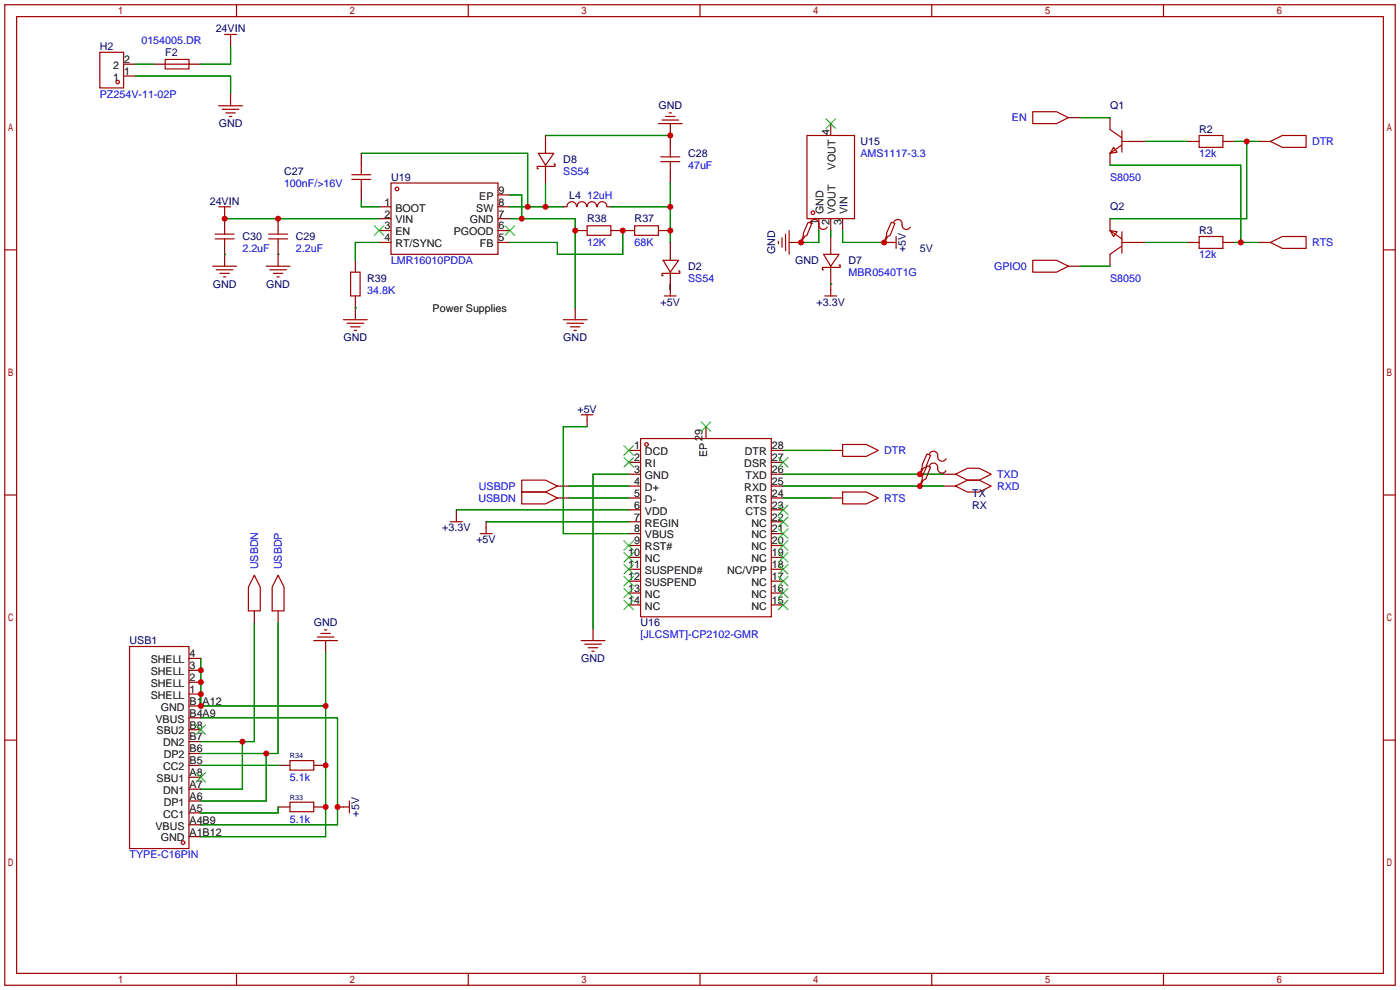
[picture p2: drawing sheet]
<svg xmlns="http://www.w3.org/2000/svg" width="299mm" height="212mm" viewBox="0 0 299 212" stroke-linecap="round" stroke-linejoin="round" font-family="sans-serif">
<g fill="none" stroke="#a10000" stroke-width=".25">
<path d="M1 1h297.2v209.6h-297.2zM3.6 3.6h292.1v204.4h-292.1zM21.3 11.2h5.1v7.6h-5.1zM35.3 12.7h5.1v2h-5.1zM35.3 13.7h5.1M48 7.4h2.5M49.3 7.4v1.2M50.5 1v2.6M100.1 1v2.6M149.6 1v2.6M199.1 1v2.6M248.7 1v2.6"/>
<path d="M46.7 22.6h5.1M47.5 23.4h3.6M48.3 24.1h2M49 24.9h.5M75.2 37.3h4M75.2 38.4h4M77.2 35.3v2M77.2 38.4v2M83.6 39.1h22.8v15.3h-22.8zM115.1 32.8h3.3l-1.8 2.5zM118.4 35.1h.2v.5h-3.8v.5h.3M140.7 26.4h5.1"/>
<path d="M141.2 34.5h4.1M141.2 33.5h4.1M141.5 25.7h3.5M142.2 24.9h2.1M143 24.1h.5M143.3 31.5v2M143.3 34.5v2.1M172.5 29h10.1v17.7h-10.1zM220.7 23.9h5.1l2.5 1.2-2.5 1.3h-5.1zM237.2 27.7l2.6 1.8M238 31.5l.8 1-1.6 .3zM239.8 31l-2.6 1.8"/>
<path d="M239.8 27.9v4.6M256.3 29h5.1v2.5h-5.1zM271.5 30.2l2.6-1.2h5v2.5h-5zM1 53.4h2.6M45.5 56.9h5M46 51.1h4M46 50h4M46.2 57.7h3.6M46.7 44.2h2.6M47 58.4h2M47.8 59.2h.5M48 44.2v1.3"/>
<path d="M48 49.3v.7M48 51.1v.7M56.9 56.9h5.1M57.4 51.1h4.1M57.4 50h4.1M57.7 57.7h3.5M58.4 58.4h2.1M59.2 59.2h.5M59.4 49.3v.7M59.4 51.1v.7M74.9 58.2h2.1v5h-2.1zM121.2 44.2a1.01 1.01 0 0 1 1-1.1 1.01 1.01 0 0 1 1 1.1"/>
<path d="M123.3 44.2a1.01 1.01 0 0 1 1.1-1.1 1.01 1.01 0 0 1 1 1.1M125.5 48.3h5.1v2h-5.1zM125.5 44.2a1.01 1.01 0 0 1 1-1.1 1.01 1.01 0 0 1 1 1.1M127.7 44.2a1.01 1.01 0 0 1 1-1.1 1.01 1.01 0 0 1 1 1.1M135.6 48.3h5.1v2h-5.1zM141.7 55.6h3.3l-1.7 2.6zM145 57.9h.3v.5h-3.8v.5h.2M166.4 51.6v.5M167.1 50.8v2M167.9 50v3.6M168.7 49.3v5.1M172.7 47.5l.8 .3-1 2.5-.5 .2-.8 1.3 .5-1.5v-.5z"/>
<path d="M173.2 47.5a.93 .93 0 0 1 1.2-.6 .93 .93 0 0 1 .6 1.1 .94 .94 0 0 0 .7 1 .94 .94 0 0 0 1.1-.5M176 54.4h3.3l-1.8 2.5zM179.3 56.6h.3v.6h-3.8v.5h.2M190.2 51.8h1.3M190.5 47.5l.8 .3-1.1 2.5-.5 .2-.7 1.3 .5-1.5v-.5zM191 47.5a.93 .93 0 0 1 1.1-.6 .93 .93 0 0 1 .7 1.1 .94 .94 0 0 0 .7 1 .94 .94 0 0 0 1.1-.5M191.5 50.5v2.6M220.7 55.6h5.1l2.5 1.3-2.5 1.3h-5.1zM237.2 49.3l1.6 .2-.8 1zM237.2 49.3l2.6 1.8M239.8 49.5v4.6M239.8 52.6l-2.6 1.8"/>
<path d="M256.3 50.5h5.1v2.6h-5.1zM271.5 51.8l2.6-1.3h5v2.6h-5zM295.7 53.4h2.5M73.4 68.3h5.1M74.2 69.1h3.5M74.9 69.8h2.1M75.7 70.6h.5M120.4 68.3h5.1M121.2 69.1h3.5M121.9 69.8h2.1M122.7 70.6h.5M142 63.2h2.5"/>
<path d="M143.3 62v1.2M176.3 63.2h2.5M177.5 62v1.2M124.2 88.6h2.5M125.5 88.6v1.3M136.9 93.7h27.9v38.1h-27.9zM180.1 95h5.1l2.5 1.3-2.5 1.2h-5.1zM198.1 97l.8 .3-1 2.5-.5 .3-.8 1.2 .5-1.5v-.5zM198.1 99.6l.8 .2-1 2.6-.5 .2-.8 1.3 .5-1.5v-.5zM198.6 97a.93 .93 0 0 1 1.2-.5 .93 .93 0 0 1 .6 1 .94 .94 0 0 0 .7 1 .94 .94 0 0 0 1.1-.5M198.6 99.6a.93 .93 0 0 1 1.2-.6 .93 .93 0 0 1 .6 1.1 .94 .94 0 0 0 .7 1 .94 .94 0 0 0 1.1-.5M1 105.8h2.6"/>
<path d="M96.3 111.5h2.5M97.5 110.2v1.3M102.6 114h2.6M103.9 112.8v1.2M111.5 102.6h5.1l2.5 1.3-2.5 1.3h-5.1zM111.5 105.2h5.1l2.5 1.2-2.5 1.3h-5.1zM180.1 105.2h5.1l2.5 1.2-2.5 1.3h-5.1zM204.2 101.3l2.6-1.2h2.5l2.5 1.2-2.5 1.3h-2.5zM204.2 103.9l2.6-1.3h2.5l2.5 1.3-2.5 1.3h-2.5zM295.7 105.8h2.5M27.7 138.2h12.7v43.2h-12.7zM54.4 122.9l1.2 2.6v5.1h-2.5v-5.1z"/>
<path d="M59.4 122.9l1.3 2.6v5.1h-2.5v-5.1zM67.1 136.9h5M67.8 136.1h3.6M68.6 135.4h2M69.3 134.6h.5M124.2 136.9h5.1M125 137.7h3.5M125.7 138.4h2.1M126.5 139.2h.5M1 158.2h2.6M295.7 158.2h2.5M62 171.5h5.1v2h-5.1z"/>
<path d="M62 162.6h5.1v2h-5.1zM73.4 172.5h1.3M74.7 171.2v2.5M50.5 208v2.6M100.1 208v2.6M149.6 208v2.6M199.1 208v2.6M248.7 208v2.6"/>
<circle cx="25.1" cy="17.5" r=".38"/>
<circle cx="84.8" cy="40.4" r=".38"/>
<circle cx="173.7" cy="45.5" r=".38"/>
<circle cx="138.2" cy="95" r=".38"/>
<circle cx="39.1" cy="180.1" r=".38"/>
</g>
<g fill="none" stroke="#870000" stroke-width=".25">
<path d="M26.4 16.3h2.6M26.4 13.7h2.6M32.8 13.7h2.5M40.4 13.7h2.5M49.3 8.6v1.3M49.3 20.1v2.5M77.2 32.8v2.5M116.6 29v3.8M116.6 35.3v3.8M143.3 26.4v5.1M143.3 36.6v2.5M177.5 26.4v2.6"/>
<path d="M228.3 25.1h2.6M237.2 25.1v2.6M237.2 32.8v2.5M239.8 30.2h5.1M253.7 30.2h2.6M261.4 30.2h2.5M269 30.2h2.5M48 45.5v3.8M48 51.8v5.1M59.4 46.7v2.6M59.4 51.8v5.1M75.9 55.6v2.6"/>
<path d="M77.2 40.4v2.5M81 51.8h2.6M81 44.2h2.6M81 46.7h2.6M81 49.3h2.6M106.4 51.8h2.6M106.4 41.7h2.6M106.4 44.2h2.6M106.4 46.7h2.6M106.4 49.3h2.6M120.4 44.2h.8M122.9 49.3h2.6"/>
<path d="M129.8 44.2h.8M130.6 49.3h5M140.7 49.3h2.6M143.3 51.8v3.8M143.3 58.2v3.8M171.2 51.6v.2h-2.5M175 46.7v2.6M177.5 46.7v2.6M177.5 50.5v3.9M177.5 56.9v5.1M180.1 46.7v2.6M189 51.6v.2h1.2"/>
<path d="M228.3 56.9h2.6M237.2 46.7v2.6M237.2 54.4v2.5M239.8 51.8h5.1M253.7 51.8h2.6M261.4 51.8h2.5M269 51.8h2.5M75.9 63.2v5.1M122.9 65.8v2.5M125.5 89.9v1.3M134.4 96.3h2.5M134.4 98.8h2.5"/>
<path d="M150.9 91.2v2.5M164.8 96.3h2.6M164.8 98.8h2.6M177.5 96.3h2.6M97.5 109v1.2M103.9 111.5v1.3M119.1 103.9h2.6M119.1 106.4h2.6M134.4 101.3h2.5M134.4 103.9h2.5M134.4 106.4h2.5M134.4 109h2.5"/>
<path d="M134.4 111.5h2.5M134.4 114h2.5M134.4 116.6h2.5M134.4 119.1h2.5M164.8 101.3h2.6M164.8 103.9h2.6M164.8 106.4h2.6M164.8 109h2.6M164.8 111.5h2.6M164.8 114h2.6M164.8 116.6h2.6M164.8 119.1h2.6"/>
<path d="M177.5 106.4h2.6M196.6 101.1v.2M196.6 103.6v.3M201.7 101.3h2.5M201.7 103.9h2.5M54.4 130.6v2.5M59.4 130.6v2.5M69.6 136.9v2.5M126.7 134.4v2.5M134.4 121.7h2.5M134.4 124.2h2.5M134.4 126.7h2.5"/>
<path d="M134.4 129.3h2.5M164.8 121.7h2.6M164.8 124.2h2.6M164.8 126.7h2.6M164.8 129.3h2.6M40.4 158.5h2.5M40.4 156h2.5M40.4 153.4h2.5M40.4 150.9h2.5M40.4 148.3h2.5M40.4 145.8h2.5M40.4 143.3h2.5"/>
<path d="M40.4 140.7h2.5M40.4 178.8h2.5M40.4 176.3h2.5M40.4 173.7h2.5M40.4 171.2h2.5M40.4 168.7h2.5M40.4 166.1h2.5M40.4 163.6h2.5M40.4 161h2.5M59.4 172.5h2.6M59.4 163.6h2.6M67.1 172.5h2.5"/>
<path d="M67.1 163.6h2.5M72.1 172.5h1.3"/>
</g>
<g fill="none" stroke="#008700" stroke-width=".25">
<path d="M29 16.3h20.3v3.8M29 13.7h3.8M49.3 9.9v3.8h-6.4M77.2 32.8h35.6v11.4M116.6 29h26.7M116.6 39.1v5.1M143.3 39.1v12.7M230.9 25.1h6.3M237.2 35.3h28v16.5M244.9 30.2h8.8M263.9 30.2h5.1M266.4 30.2v16.5h-29.2"/>
<path d="M48 54.4h.1M48 46.7h33M59.4 54.4h.1M77.2 42.9v1.3h3.8M81 51.8h-5.1v3.8M109 46.7h13.9v19.1M109 41.7h2.5v5M109 44.2h11.4M130.6 44.2h12.7M133.1 49.3v5.1h-14v-2.6h-10.1M175 49.3v2.5h-3.8M177.5 49.3v1.2"/>
<path d="M180.1 49.3v2.5h8.9M230.9 56.9h6.3M244.9 51.8h8.8M263.9 51.8h5.1M75.9 65.8h.1M143.3 60.7v1.3M177.5 60.7h.1M125.5 91.2h-5.1v22.8h14M167.4 96.3h10.1M97.5 109h36.9M103.9 111.5h30.5M121.7 106.4h12.7"/>
<path d="M121.7 103.9h12.7M134.4 101.3h-7.7v33.1M167.4 106.4h10.1M167.4 101.3h34.3M167.4 103.9h34.3M54.4 133.1v25.4h-11.5M59.4 133.1v27.9h-16.5M69.6 139.4v39.4h-26.7M42.9 140.7v10.2h26.7M42.9 153.4h29.2v22.9h-29.2M51.8 158.5v10.2h-8.9M42.9 163.6h16.5"/>
<path d="M56.9 161v10.2h-14M59.4 172.5v1.2h-16.5"/>
</g>
<g fill="none" stroke="#3c3" stroke-width=".25">
<path d="M176.5 25.4l2.1 2M178.6 25.4l-2.1 2M80 48.3l2 2M82 48.3l-2 2M107.9 48.3l2.1 2M110 48.3l-2.1 2M133.3 95.2l2.1 2.1M133.3 97.8l2.1 2M135.4 95.2l-2.1 2.1M135.4 97.8l-2.1 2M149.9 90.2l2 2M151.9 90.2l-2 2"/>
<path d="M166.4 97.8l2 2M168.4 97.8l-2 2M133.3 115.6l2.1 2M133.3 118.1l2.1 2M135.4 115.6l-2.1 2M135.4 118.1l-2.1 2M166.4 118.1l2 2M166.4 115.6l2 2M166.4 113l2 2.1M166.4 110.5l2 2M166.4 107.9l2 2.1M168.4 118.1l-2 2"/>
<path d="M168.4 115.6l-2 2M168.4 113l-2 2.1M168.4 110.5l-2 2M168.4 107.9l-2 2.1M133.3 120.6l2.1 2.1M133.3 123.2l2.1 2M133.3 125.7l2.1 2.1M133.3 128.3l2.1 2M135.4 120.6l-2.1 2.1M135.4 123.2l-2.1 2M135.4 125.7l-2.1 2.1M135.4 128.3l-2.1 2"/>
<path d="M166.4 128.3l2 2M166.4 125.7l2 2.1M166.4 123.2l2 2M166.4 120.6l2 2.1M168.4 128.3l-2 2M168.4 125.7l-2 2.1M168.4 123.2l-2 2M168.4 120.6l-2 2.1M41.9 154.9l2 2.1M43.9 154.9l-2 2.1M41.9 165.1l2 2M43.9 165.1l-2 2"/>
</g>
<g fill="#c00">
<circle cx="59.4" cy="46.7" r=".63"/>
<circle cx="48" cy="46.7" r=".63"/>
<circle cx="189" cy="51.8" r=".63"/>
<circle cx="171.2" cy="51.8" r=".63"/>
<circle cx="69.6" cy="150.9" r=".63"/>
<circle cx="42.9" cy="150.9" r=".63"/>
<circle cx="42.9" cy="148.3" r=".63"/>
<circle cx="42.9" cy="145.8" r=".63"/>
<circle cx="42.9" cy="143.3" r=".63"/>
<circle cx="69.6" cy="163.6" r=".63"/>
<circle cx="69.6" cy="172.5" r=".63"/>
<circle cx="51.8" cy="158.5" r=".63"/>
<circle cx="72.1" cy="172.5" r=".63"/>
<circle cx="196.6" cy="101.3" r=".63"/>
<circle cx="196.6" cy="103.9" r=".63"/>
<circle cx="266.4" cy="30.2" r=".63"/>
<circle cx="265.2" cy="51.8" r=".63"/>
<circle cx="56.9" cy="161" r=".63"/>
<circle cx="122.9" cy="49.3" r=".63"/>
<circle cx="111.5" cy="46.7" r=".63"/>
<circle cx="143.3" cy="29" r=".63"/>
<circle cx="133.1" cy="49.3" r=".63"/>
<circle cx="112.8" cy="44.2" r=".63"/>
<circle cx="116.6" cy="44.2" r=".63"/>
<circle cx="143.3" cy="44.2" r=".63"/>
<circle cx="143.3" cy="49.3" r=".63"/>
</g>
<g font-size="2.3" fill="#000080">
<text x="21.3" y="10.7">H2</text>
<text x="35.3" y="12">F2</text>
<text x="46.1" y="6.9">24VIN</text>
<text x="140.7" y="23.4">GND</text>
<text x="237.2" y="23.4">Q1</text>
<text x="46.7" y="27.2">GND</text>
<text x="256.3" y="28.5">R2</text>
<text x="120.4" y="34.8">D8</text>
<text x="147.1" y="33.6">C28</text>
<text x="183.9" y="31">U15</text>
<text x="60.7" y="37.4">C27</text>
<text x="83.6" y="38.6">U19</text>
<text x="44.8" y="43.7">24VIN</text>
<text x="121.7" y="42.4">L4</text>
<text x="125.5" y="47.5">R38</text>
<text x="135.6" y="47.5">R37</text>
<text x="237.2" y="45">Q2</text>
<text x="51.8" y="51.3">C30</text>
<text x="63.2" y="51.3">C29</text>
<text x="193.6" y="53.9" transform="rotate(-90 193.6 53.9)">+5V</text>
<text x="196.6" y="53.9">5V</text>
<text x="256.3" y="50.1">R3</text>
<text x="147.1" y="57.7">D2</text>
<text x="165.6" y="54.4" transform="rotate(-90 165.6 54.4)">GND</text>
<text x="169.9" y="56.4">GND</text>
<text x="181.4" y="56.4">D7</text>
<text x="45.5" y="61.5">GND</text>
<text x="56.9" y="61.5">GND</text>
<text x="78.5" y="60.2">R39</text>
<text x="141.2" y="65.3">+5V</text>
<text x="174.5" y="65.3">+3.3V</text>
<text x="73.4" y="72.9">GND</text>
<text x="120.4" y="72.9">GND</text>
<text x="123.4" y="88.2">+5V</text>
<text x="207.8" y="106.2">TX</text>
<text x="94.5" y="113.6">+3.3V</text>
<text x="207.8" y="108.7">RX</text>
<text x="101.8" y="116.1">+5V</text>
<text x="27.7" y="137.7">USB1</text>
<text x="67.1" y="133.9">GND</text>
<text x="136.9" y="133.9">U16</text>
<text x="124.2" y="141.5">GND</text>
<text x="76.7" y="174.5" transform="rotate(-90 76.7 174.5)">+5V</text>
</g>
<g font-size="2.3" fill="#00f">
<text x="30.2" y="9.4">0154005.DR</text>
<text x="21.3" y="20.9">PZ254V-11-02P</text>
<text x="216.3" y="25.9">EN</text>
<text x="183.9" y="33.6">AMS1117-3.3</text>
<text x="256.3" y="33.6">12k</text>
<text x="280.4" y="31">DTR</text>
<text x="60.7" y="39.9">100nF/&gt;16V</text>
<text x="120.4" y="37.4">SS54</text>
<text x="147.1" y="36.1">47uF</text>
<text x="237.2" y="38.6">S8050</text>
<text x="125.5" y="42.4">12uH</text>
<text x="51.8" y="53.9">2.2uF</text>
<text x="63.2" y="53.9">2.2uF</text>
<text x="125.5" y="52.6">12K</text>
<text x="135.6" y="52.6">68K</text>
<text x="280.4" y="52.6">RTS</text>
<text x="83.6" y="56.4">LMR16010PDDA</text>
<text x="181.4" y="59">MBR0540T1G</text>
<text x="212.5" y="57.7">GPIO0</text>
<text x="256.3" y="55.1">12k</text>
<text x="78.5" y="62.8">34.8K</text>
<text x="147.1" y="60.2">SS54</text>
<text x="237.2" y="60.2">S8050</text>
<text x="189" y="97.1">DTR</text>
<text x="102.2" y="107.2">USBDN</text>
<text x="102.4" y="104.7">USBDP</text>
<text x="189" y="107.2">RTS</text>
<text x="213.1" y="102.1">TXD</text>
<text x="213.1" y="104.7">RXD</text>
<text x="55.1" y="121.7" transform="rotate(-90 55.1 121.7)">USBDN</text>
<text x="60.2" y="121.7" transform="rotate(-90 60.2 121.7)">USBDP</text>
<text x="136.9" y="136.4">[JLCSMT]-CP2102-GMR</text>
<text x="62" y="166.9">5.1k</text>
<text x="62" y="175.8">5.1k</text>
<text x="27.7" y="183.4">TYPE-C16PIN</text>
</g>
<g font-size="2.3">
<text x="24.2" y="17.3">1</text>
<text x="24.2" y="14.7">2</text>
<text x="26.5" y="16">1</text>
<text x="26.5" y="13.5">2</text>
<text x="177.3" y="28.8" transform="rotate(-90 177.3 28.8)">4</text>
<text x="106.6" y="41.4">9</text>
<text x="178.6" y="36.3" transform="rotate(-90 178.6 36.3)">VOUT</text>
<text x="82.2" y="46.5">2</text>
<text x="82.2" y="43.9">1</text>
<text x="84.5" y="47.8">VIN</text>
<text x="84.5" y="45.2">BOOT</text>
<text x="100.4" y="47.8">GND</text>
<text x="101.8" y="45.2">SW</text>
<text x="102.4" y="42.7">EP</text>
<text x="106.6" y="43.9">8</text>
<text x="106.6" y="46.5">7</text>
<text x="176" y="45.8" transform="rotate(-90 176 45.8)">GND</text>
<text x="178.6" y="45.8" transform="rotate(-90 178.6 45.8)">VOUT</text>
<text x="181.1" y="45.8" transform="rotate(-90 181.1 45.8)">VIN</text>
<text x="82.2" y="51.6">4</text>
<text x="82.2" y="49">3</text>
<text x="84.5" y="52.8">RT/SYNC</text>
<text x="84.5" y="50.3">EN</text>
<text x="97" y="50.3">PGOOD</text>
<text x="102.6" y="52.8">FB</text>
<text x="106.6" y="49">6</text>
<text x="106.6" y="51.6">5</text>
<text x="174.8" y="48.1" transform="rotate(-90 174.8 48.1)">1</text>
<text x="177.3" y="48.1" transform="rotate(-90 177.3 48.1)">2</text>
<text x="179.8" y="48.1" transform="rotate(-90 179.8 48.1)">3</text>
<text x="92.5" y="66.6">Power Supplies</text>
<text x="150.1" y="94.2" transform="rotate(-90 150.1 94.2)">29</text>
<text x="135.5" y="96">1</text>
<text x="135.5" y="98.6">2</text>
<text x="135.5" y="101.1">3</text>
<text x="137.8" y="97.3">DCD</text>
<text x="137.8" y="99.8">RI</text>
<text x="151.2" y="97.8" transform="rotate(-90 151.2 97.8)">EP</text>
<text x="159.1" y="99.8">DSR</text>
<text x="159.2" y="97.3">DTR</text>
<text x="165" y="101.1">26</text>
<text x="165" y="98.6">27</text>
<text x="165" y="96">28</text>
<text x="135.5" y="103.6">4</text>
<text x="135.5" y="106.2">5</text>
<text x="137.8" y="102.4">GND</text>
<text x="137.8" y="104.9">D+</text>
<text x="137.8" y="107.4">D-</text>
<text x="159.1" y="104.9">RXD</text>
<text x="159.3" y="107.4">RTS</text>
<text x="159.3" y="102.4">TXD</text>
<text x="165" y="106.2">24</text>
<text x="165" y="103.6">25</text>
<text x="135.5" y="108.7">6</text>
<text x="135.5" y="111.3">7</text>
<text x="135.5" y="113.8">8</text>
<text x="137.8" y="110">VDD</text>
<text x="137.8" y="112.5">REGIN</text>
<text x="159.3" y="110">CTS</text>
<text x="160.6" y="112.5">NC</text>
<text x="165" y="113.8">21</text>
<text x="165" y="111.3">22</text>
<text x="165" y="108.7">23</text>
<text x="134.2" y="118.9">10</text>
<text x="135.5" y="116.3">9</text>
<text x="137.8" y="115.1">VBUS</text>
<text x="137.8" y="117.6">RST#</text>
<text x="160.6" y="117.6">NC</text>
<text x="160.6" y="115.1">NC</text>
<text x="165" y="118.9">19</text>
<text x="165" y="116.3">20</text>
<text x="134.2" y="121.4">11</text>
<text x="134.2" y="124">12</text>
<text x="137.8" y="120.1">NC</text>
<text x="137.8" y="122.7">SUSPEND#</text>
<text x="137.8" y="125.2">SUSPEND</text>
<text x="155.4" y="122.7">NC/VPP</text>
<text x="160.6" y="125.2">NC</text>
<text x="160.6" y="120.1">NC</text>
<text x="165" y="124">17</text>
<text x="165" y="121.4">18</text>
<text x="134.2" y="126.5">13</text>
<text x="134.2" y="129">14</text>
<text x="137.8" y="127.8">NC</text>
<text x="137.8" y="130.3">NC</text>
<text x="160.6" y="130.3">NC</text>
<text x="160.6" y="127.8">NC</text>
<text x="165" y="129">15</text>
<text x="165" y="126.5">16</text>
<text x="32.2" y="141.7">SHELL</text>
<text x="40.5" y="143">3</text>
<text x="40.5" y="140.5">4</text>
<text x="32.2" y="149.4">SHELL</text>
<text x="32.2" y="146.8">SHELL</text>
<text x="32.2" y="144.3">SHELL</text>
<text x="40.5" y="148.1">1</text>
<text x="40.5" y="145.5">2</text>
<text x="33.2" y="154.4">VBUS</text>
<text x="34.4" y="151.9">GND</text>
<text x="40.5" y="155.7">B8</text>
<text x="40.5" y="153.2">B4A9</text>
<text x="40.5" y="150.6">B1A12</text>
<text x="33.5" y="157">SBU2</text>
<text x="34.9" y="159.5">DN2</text>
<text x="40.5" y="160.8">B6</text>
<text x="40.5" y="158.2">B7</text>
<text x="33.5" y="167.1">SBU1</text>
<text x="34.9" y="164.6">CC2</text>
<text x="35" y="162.1">DP2</text>
<text x="40.5" y="165.9">A8</text>
<text x="40.5" y="163.3">B5</text>
<text x="34.9" y="169.7">DN1</text>
<text x="35" y="172.2">DP1</text>
<text x="40.5" y="173.5">A5</text>
<text x="40.5" y="170.9">A6</text>
<text x="40.5" y="168.4">A7</text>
<text x="33.2" y="177.3">VBUS</text>
<text x="34.4" y="179.8">GND</text>
<text x="34.9" y="174.8">CC1</text>
<text x="40.5" y="178.6">A1B12</text>
<text x="40.5" y="176">A4B9</text>
</g>
<g font-size="1.5" fill="#000080">
<text x="62" y="162">R34</text>
<text x="62" y="170.9">R33</text>
</g>
</svg>
